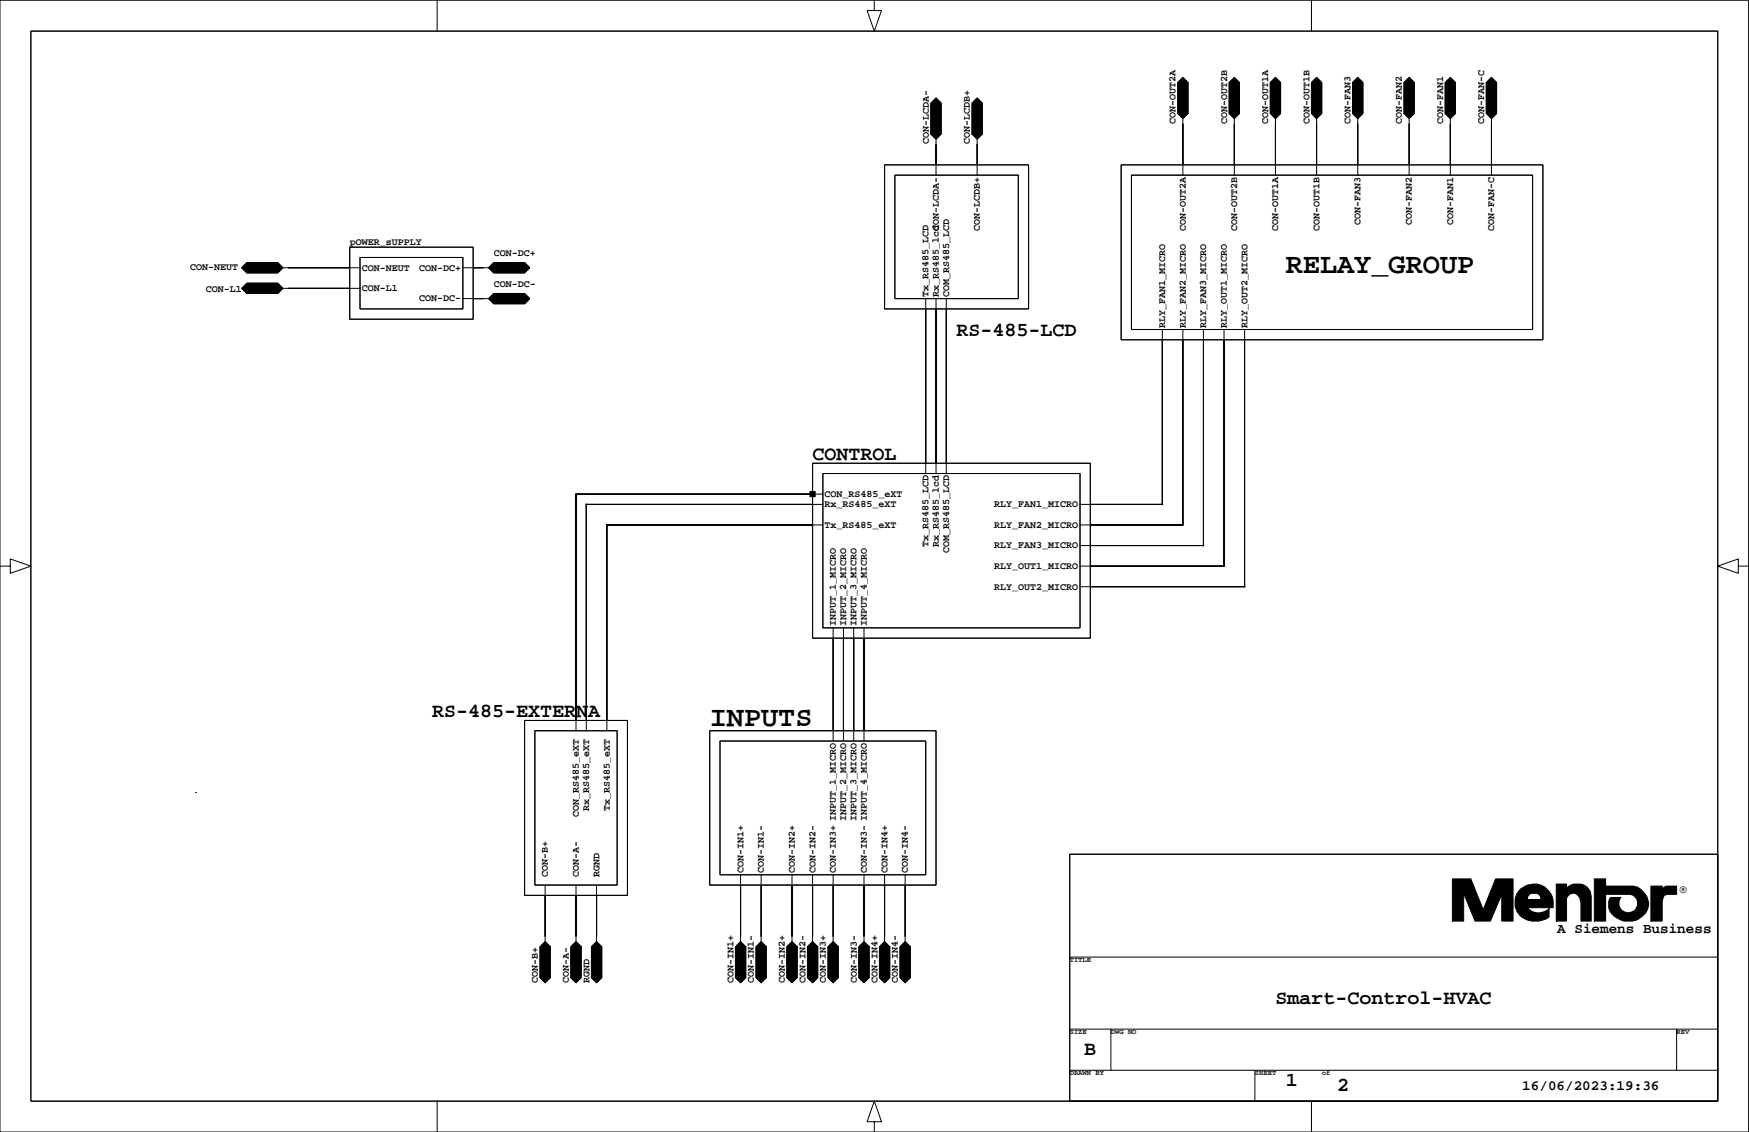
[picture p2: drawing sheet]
<svg xmlns="http://www.w3.org/2000/svg" width="432mm" height="279mm" viewBox="0 0 432 279" stroke-linecap="round" stroke-linejoin="round" font-family="sans-serif">
<g fill="none" stroke="#000" stroke-width=".25">
<path d="M215.9 0v2.6h1.7l-1.7 5.1-1.8-5.1h1.8M0 .1h431.7v279.3h-431.7zM7.6 7.7h416.5v264.1h-416.5zM107.9 .1v7.6M292 19.1l1.3 1.3v7.6l-1.3 1.3-1.2-1.3v-7.6zM304.7 19.1l1.3 1.3v7.6l-1.3 1.3-1.2-1.3v-7.6zM323.8 .1v7.6M325 19.1l1.3 1.3v7.6l-1.3 1.3-1.2-1.3v-7.6zM368.2 19.1l1.3 1.3v7.6l-1.3 1.3-1.3-1.3v-7.6zM229.8 25.5l1.3-1.3 1.3 1.3v7.6l-1.3 1.2-1.3-1.2zM231.1 34.3v8.9M241.2 24.2l1.3 1.3v7.6l-1.3 1.2-1.2-1.2v-7.6z"/>
<path d="M241.2 34.3v8.9M292 29.3v13.9M304.7 29.3v13.9M313.6 20.4l1.3-1.3 1.3 1.3v7.6l-1.3 1.3-1.3-1.3zM314.9 29.3v13.9M325 29.3v13.9M333.9 20.4l1.3-1.3 1.3 1.3v7.6l-1.3 1.3-1.3-1.3zM335.2 29.3v13.9M346.6 20.4l1.3-1.3 1.3 1.3v7.6l-1.3 1.3-1.3-1.3zM347.9 29.3v13.9M356.8 20.4l1.3-1.3 1.2 1.3v7.6l-1.2 1.3-1.3-1.3zM358.1 29.3v13.9"/>
<path d="M368.2 29.3v13.9M218.4 40.7h35.5v35.5h-35.5zM220.9 43.2h30.5v30.5h-30.5zM276.8 40.7h104.1v43.2h-104.1zM279.3 43.2h99.1v38.1h-99.1zM59.7 66.1l1.2-1.3h7.7l1.2 1.3-1.2 1.3h-7.7zM59.7 71.2l1.2-1.3h7.7l1.2 1.3-1.2 1.2h-7.7zM69.8 66.1h19.1M69.8 71.2h19.1M86.3 61h30.5v17.8h-30.5zM88.9 63.5h25.4v12.7h-25.4zM114.3 66.1h6.3"/>
<path d="M114.3 73.7h6.3M120.6 73.7l1.3-1.3h7.6l1.3 1.3-1.3 1.3h-7.6zM121.9 64.8h7.6l1.3 1.3-1.3 1.3h-7.6l-1.3-1.3zM228.5 73.7v43.2M231.1 73.7v43.2M233.6 73.7v43.2M287 81.3v43.2h-20.4M292 81.3v48.3h-25.4M297.1 81.3v53.4h-30.5M302.2 81.3v58.4h-35.6M307.3 81.3v63.5h-40.7M200.6 114.3h68.6v43.2h-68.6z"/>
<path d="M203.2 116.9h63.4v38.1h-63.4zM0 139.7h2.5v-1.7l5.1 1.7-5.1 1.8v-1.8M203.2 122h-61v58.4M203.2 129.6h-53.4v50.8M203.2 124.5h-58.5v55.9M429.2 139.7v-1.7l-5.1 1.7 5.1 1.8v-1.8h2.6M205.7 155v27.9M208.2 155v27.9M210.8 155v27.9M213.3 155v27.9M129.5 177.8h25.4v43.2h-25.4zM48.2 195.6h.1"/>
<path d="M132.1 180.4h20.3v38.1h-20.3zM175.2 180.4h55.9v38.1h-55.9zM177.8 182.9h50.7v33h-50.7zM134.6 218.5v13.9M142.2 218.5v13.9M147.3 218.5v13.9M182.8 215.9v16.5M187.9 215.9v16.5M195.5 215.9v16.5M200.6 215.9v16.5M205.7 215.9v16.5M213.3 215.9v16.5"/>
<path d="M218.4 215.9v16.5M223.5 215.9v16.5M264.1 210.8h160v61h-160zM134.6 232.4l1.3 1.3v7.6l-1.3 1.3-1.3-1.3v-7.6zM142.2 232.4l1.3 1.3v7.6l-1.3 1.3-1.3-1.3v-7.6zM147.3 232.4l1.3 1.3v7.6l-1.3 1.3-1.3-1.3v-7.6zM182.8 232.4l1.3 1.3v7.6l-1.3 1.3-1.2-1.3v-7.6zM186.6 233.7l1.3-1.3 1.3 1.3v7.6l-1.3 1.3-1.3-1.3zM195.5 232.4l1.3 1.3v7.6l-1.3 1.3-1.2-1.3v-7.6zM200.6 232.4l1.3 1.3v7.6l-1.3 1.3-1.3-1.3v-7.6zM205.7 232.4l1.3 1.3v7.6l-1.3 1.3-1.3-1.3v-7.6zM213.3 232.4l1.3 1.3v7.6l-1.3 1.3-1.3-1.3v-7.6z"/>
<path d="M218.4 232.4l1.3 1.3v7.6l-1.3 1.3-1.3-1.3v-7.6zM223.5 232.4l1.2 1.3v7.6l-1.2 1.3-1.3-1.3v-7.6zM264.1 236.2h160M264.1 254h160M274.3 254v10.2M413.9 254v10.2M107.9 271.8v7.6M215.9 276.9h1.7l-1.7-5.1-1.8 5.1h1.8v2.5M264.1 264.2h160M309.8 264.2v7.3M323.8 271.8v7.6"/>
</g>
<g fill="#000" stroke="#000" stroke-width=".25">
<path d="M229.8 25.5l1.3-1.3 1.3 1.3v7.6l-1.3 1.2-1.3-1.2z" fill-rule="evenodd"/>
<path d="M231.1 35.6v5.1z" fill-rule="evenodd"/>
<path d="M241.2 24.2l1.3 1.3v7.6l-1.3 1.2-1.2-1.2v-7.6z" fill-rule="evenodd"/>
<path d="M241.2 35.6v5.1z" fill-rule="evenodd"/>
<path d="M292 19.1l1.3 1.3v7.6l-1.3 1.3-1.2-1.3v-7.6z" fill-rule="evenodd"/>
<path d="M292 30.5v10.2z" fill-rule="evenodd"/>
<path d="M304.7 19.1l1.3 1.3v7.6l-1.3 1.3-1.2-1.3v-7.6z" fill-rule="evenodd"/>
<path d="M304.7 30.5v10.2z" fill-rule="evenodd"/>
<path d="M313.6 20.4l1.3-1.3 1.3 1.3v7.6l-1.3 1.3-1.3-1.3z" fill-rule="evenodd"/>
<path d="M314.9 30.5v10.2z" fill-rule="evenodd"/>
<path d="M325 19.1l1.3 1.3v7.6l-1.3 1.3-1.2-1.3v-7.6z" fill-rule="evenodd"/>
<path d="M325 30.5v10.2z" fill-rule="evenodd"/>
<path d="M333.9 20.4l1.3-1.3 1.3 1.3v7.6l-1.3 1.3-1.3-1.3z" fill-rule="evenodd"/>
<path d="M335.2 30.5v10.2z" fill-rule="evenodd"/>
<path d="M346.6 20.4l1.3-1.3 1.3 1.3v7.6l-1.3 1.3-1.3-1.3z" fill-rule="evenodd"/>
<path d="M347.9 30.5v10.2z" fill-rule="evenodd"/>
<path d="M356.8 20.4l1.3-1.3 1.2 1.3v7.6l-1.2 1.3-1.3-1.3z" fill-rule="evenodd"/>
<path d="M358.1 30.5v10.2z" fill-rule="evenodd"/>
<path d="M368.2 19.1l1.3 1.3v7.6l-1.3 1.3-1.3-1.3v-7.6z" fill-rule="evenodd"/>
<path d="M368.2 30.5v10.2z" fill-rule="evenodd"/>
<path d="M59.7 66.1l1.2-1.3h7.7l1.2 1.3-1.2 1.3h-7.7z" fill-rule="evenodd"/>
<path d="M59.7 71.2l1.2-1.3h7.7l1.2 1.3-1.2 1.2h-7.7z" fill-rule="evenodd"/>
<path d="M71.1 66.1h15.2z" fill-rule="evenodd"/>
<path d="M71.1 71.2h15.2z" fill-rule="evenodd"/>
<path d="M116.8 66.1h2.6z" fill-rule="evenodd"/>
<path d="M116.8 73.7h2.6z" fill-rule="evenodd"/>
<path d="M120.6 73.7l1.3-1.3h7.6l1.3 1.3-1.3 1.3h-7.6z" fill-rule="evenodd"/>
<path d="M121.9 64.8h7.6l1.3 1.3-1.3 1.3h-7.6l-1.3-1.3z" fill-rule="evenodd"/>
<path d="M228.5 76.2v38.1z" fill-rule="evenodd"/>
<path d="M231.1 76.2v38.1z" fill-rule="evenodd"/>
<path d="M233.6 76.2v38.1z" fill-rule="evenodd"/>
<path d="M287 83.9v40.6z" fill-rule="evenodd"/>
<path d="M292 83.9v45.7z" fill-rule="evenodd"/>
<path d="M297.1 83.9v50.8z" fill-rule="evenodd"/>
<path d="M302.2 83.9v55.8z" fill-rule="evenodd"/>
<path d="M307.3 83.9v60.9z" fill-rule="evenodd"/>
<path d="M142.1 121.9l.2 .1z" fill-rule="evenodd"/>
<path d="M142.2 122v55.8z" fill-rule="evenodd"/>
<path d="M144.7 124.4l.1 .2z" fill-rule="evenodd"/>
<path d="M144.7 124.5v53.3z" fill-rule="evenodd"/>
<path d="M149.8 129.5l.1 .1z" fill-rule="evenodd"/>
<path d="M149.8 129.6v48.2z" fill-rule="evenodd"/>
<path d="M200 121.3h1.2v1.3h-1.2z" fill-rule="evenodd"/>
<path d="M149.8 129.6h50.8z" fill-rule="evenodd"/>
<path d="M144.7 124.5h55.9z" fill-rule="evenodd"/>
<path d="M142.2 122h58.4z" fill-rule="evenodd"/>
<path d="M286.9 124.4l.1 .2z" fill-rule="evenodd"/>
<path d="M269.2 124.5h17.8z" fill-rule="evenodd"/>
<path d="M292 129.5l.1 .1z" fill-rule="evenodd"/>
<path d="M269.2 129.6h22.8z" fill-rule="evenodd"/>
<path d="M297 134.6l.2 .1z" fill-rule="evenodd"/>
<path d="M269.2 134.7h27.9z" fill-rule="evenodd"/>
<path d="M302.1 139.7l.2 .1z" fill-rule="evenodd"/>
<path d="M269.2 139.7h33z" fill-rule="evenodd"/>
<path d="M205.7 157.5v22.9z" fill-rule="evenodd"/>
<path d="M208.2 157.5v22.9z" fill-rule="evenodd"/>
<path d="M210.8 157.5v22.9z" fill-rule="evenodd"/>
<path d="M213.3 157.5v22.9z" fill-rule="evenodd"/>
<path d="M307.2 144.7l.1 .2z" fill-rule="evenodd"/>
<path d="M269.2 144.8h38.1z" fill-rule="evenodd"/>
<path d="M182.8 218.5v12.7z" fill-rule="evenodd"/>
<path d="M187.9 218.5v12.7z" fill-rule="evenodd"/>
<path d="M195.5 218.5v12.7z" fill-rule="evenodd"/>
<path d="M200.6 218.5v12.7z" fill-rule="evenodd"/>
<path d="M205.7 218.5v12.7z" fill-rule="evenodd"/>
<path d="M213.3 218.5v12.7z" fill-rule="evenodd"/>
<path d="M218.4 218.5v12.7z" fill-rule="evenodd"/>
<path d="M223.5 218.5v12.7z" fill-rule="evenodd"/>
<path d="M134.6 221v10.2z" fill-rule="evenodd"/>
<path d="M134.6 232.4l1.3 1.3v7.6l-1.3 1.3-1.3-1.3v-7.6z" fill-rule="evenodd"/>
<path d="M142.2 221v10.2z" fill-rule="evenodd"/>
<path d="M142.2 232.4l1.3 1.3v7.6l-1.3 1.3-1.3-1.3v-7.6z" fill-rule="evenodd"/>
<path d="M147.3 221v10.2z" fill-rule="evenodd"/>
<path d="M147.3 232.4l1.3 1.3v7.6l-1.3 1.3-1.3-1.3v-7.6z" fill-rule="evenodd"/>
<path d="M182.8 232.4l1.3 1.3v7.6l-1.3 1.3-1.2-1.3v-7.6z" fill-rule="evenodd"/>
<path d="M186.6 233.7l1.3-1.3 1.3 1.3v7.6l-1.3 1.3-1.3-1.3z" fill-rule="evenodd"/>
<path d="M195.5 232.4l1.3 1.3v7.6l-1.3 1.3-1.2-1.3v-7.6z" fill-rule="evenodd"/>
<path d="M200.6 232.4l1.3 1.3v7.6l-1.3 1.3-1.3-1.3v-7.6z" fill-rule="evenodd"/>
<path d="M205.7 232.4l1.3 1.3v7.6l-1.3 1.3-1.3-1.3v-7.6z" fill-rule="evenodd"/>
<path d="M213.3 232.4l1.3 1.3v7.6l-1.3 1.3-1.3-1.3v-7.6z" fill-rule="evenodd"/>
<path d="M218.4 232.4l1.3 1.3v7.6l-1.3 1.3-1.3-1.3v-7.6z" fill-rule="evenodd"/>
<path d="M223.5 232.4l1.2 1.3v7.6l-1.2 1.3-1.3-1.3v-7.6z" fill-rule="evenodd"/>
<path d="M358.6 216.9h4.5l3.1 7.6 3-7.6h4.3v10.4h-2.7v-6.6l-2.8 6.6h-3.8l-2.8-6.8v6.8h-2.8z" fill-rule="evenodd"/>
<path d="M375.3 219.5a4.9 4.9 0 0 1 5.8-.7 4.9 4.9 0 0 1 2.4 5.2h-6.4v-2h3.3a1.36 1.36 0 0 0-1-1.5h-1.3l-.7 .5-.3 .5v2.5a3.7 3.7 0 0 0 5.3 .3v2a5.5 5.5 0 0 1-7.8-1.2 4.8 4.8 0 0 1 .7-5.6z" fill-rule="evenodd"/>
<path d="M384.2 218.2h2.6v1a3.5 3.5 0 0 1 3.7-1 3.5 3.5 0 0 1 2.3 3v6.1h-2.5v-4.5a2.16 2.16 0 0 0-2.3-2.3l-.5 .2-.7 1.1v5.5h-2.6z" fill-rule="evenodd"/>
<path d="M393.6 216.9h2.8v1.8h6.9a5.1 5.1 0 0 1 3.8 4.3 5.1 5.1 0 0 1-3.8 4.3 5.1 5.1 0 0 1-5.4-1.7 3.3 3.3 0 0 1-.2-4.1h2.5a2.31 2.31 0 0 0 .6 3.5 2.31 2.31 0 0 0 3.3-1.1 2.31 2.31 0 0 0-1.6-3.2h-6.1v6.6h-2.8z" fill-rule="evenodd"/>
<path d="M407.6 218.7h2.8v.8l1-.8h2.5v2h-2.3l-.7 .3-.3 .5-.2 1v4.8h-2.8z" fill-rule="evenodd"/>
</g>
<g font-size="7.1">
<text x="317.4" y="67.4">RELAY_GROUP</text>
<text x="175.2" y="179.1">INPUTS</text>
</g>
<g font-size="4.9">
<text x="236.2" y="83">RS-485-LCD</text>
<text x="200.6" y="113.5">CONTROL</text>
<text x="106.7" y="176.9">RS-485-EXTERNA</text>
<text x="314.9" y="247.8">Smart-Control-HVAC</text>
<text x="267.7" y="260.5">B</text>
<text x="317.4" y="268.1">1</text>
<text x="330.1" y="269.4">2</text>
</g>
<g font-size="3.5">
<text x="384.5" y="230.3">A Siemens Business</text>
<text x="375.8" y="269">16/06/2023:19:36</text>
</g>
<text font-size="2.8" x="414.7" y="220.5">®</text>
<g font-size="2.5">
<text x="229.3" y="35.6" transform="rotate(-90 229.3 35.6)">CON-LCDA-</text>
<text x="239.5" y="35.6" transform="rotate(-90 239.5 35.6)">CON-LCDB+</text>
<text x="290.2" y="30.5" transform="rotate(-90 290.2 30.5)">CON-OUT2A</text>
<text x="302.9" y="30.5" transform="rotate(-90 302.9 30.5)">CON-OUT2B</text>
<text x="313.1" y="30.5" transform="rotate(-90 313.1 30.5)">CON-OUT1A</text>
<text x="323.3" y="30.5" transform="rotate(-90 323.3 30.5)">CON-OUT1B</text>
<text x="333.4" y="30.5" transform="rotate(-90 333.4 30.5)">CON-FAN3</text>
<text x="346.1" y="30.5" transform="rotate(-90 346.1 30.5)">CON-FAN2</text>
<text x="356.3" y="30.5" transform="rotate(-90 356.3 30.5)">CON-FAN1</text>
<text x="366.4" y="30.5" transform="rotate(-90 366.4 30.5)">CON-FAN-C</text>
<text x="231.8" y="57" transform="rotate(-90 231.8 57)">CON-LCDA-</text>
<text x="241.9" y="57" transform="rotate(-90 241.9 57)">CON-LCDB+</text>
<text x="292.7" y="57" transform="rotate(-90 292.7 57)">CON-OUT2A</text>
<text x="305.4" y="57" transform="rotate(-90 305.4 57)">CON-OUT2B</text>
<text x="315.6" y="57" transform="rotate(-90 315.6 57)">CON-OUT1A</text>
<text x="325.7" y="57" transform="rotate(-90 325.7 57)">CON-OUT1B</text>
<text x="335.9" y="55.5" transform="rotate(-90 335.9 55.5)">CON-FAN3</text>
<text x="348.6" y="55.5" transform="rotate(-90 348.6 55.5)">CON-FAN2</text>
<text x="358.8" y="55.5" transform="rotate(-90 358.8 55.5)">CON-FAN1</text>
<text x="368.9" y="57" transform="rotate(-90 368.9 57)">CON-FAN-C</text>
<text x="86.3" y="60.6">pOWER_sUPPLY</text>
<text x="121.9" y="63.1">CON-DC+</text>
<text x="47" y="66.5">CON-NEUT</text>
<text x="50.8" y="72">CON-L1</text>
<text x="89.3" y="66.8">CON-NEUT</text>
<text x="89.3" y="71.9">CON-L1</text>
<text x="103.5" y="66.8">CON-DC+</text>
<text x="121.9" y="70.7">CON-DC-</text>
<text x="103.5" y="74.4">CON-DC-</text>
<text x="229.2" y="73.3" transform="rotate(-90 229.2 73.3)">Tx_RS485_LCD</text>
<text x="231.8" y="73.3" transform="rotate(-90 231.8 73.3)">Rx_RS485_lcd</text>
<text x="234.3" y="73.3" transform="rotate(-90 234.3 73.3)">COM_RS485_LCD</text>
<text x="287.6" y="80.9" transform="rotate(-90 287.6 80.9)">RLY_FAN1_MICRO</text>
<text x="292.7" y="80.9" transform="rotate(-90 292.7 80.9)">RLY_FAN2_MICRO</text>
<text x="297.8" y="80.9" transform="rotate(-90 297.8 80.9)">RLY_FAN3_MICRO</text>
<text x="302.9" y="80.9" transform="rotate(-90 302.9 80.9)">RLY_OUT1_MICRO</text>
<text x="308" y="80.9" transform="rotate(-90 308 80.9)">RLY_OUT2_MICRO</text>
<text x="203.6" y="125.2">Rx_RS485_eXT</text>
<text x="203.6" y="122.6">CON_RS485_eXT</text>
<text x="245.5" y="125.2">RLY_FAN1_MICRO</text>
<text x="203.6" y="130.3">Tx_RS485_eXT</text>
<text x="245.5" y="130.3">RLY_FAN2_MICRO</text>
<text x="229.2" y="135.1" transform="rotate(-90 229.2 135.1)">Tx_RS485_LCD</text>
<text x="231.8" y="135.1" transform="rotate(-90 231.8 135.1)">Rx_RS485_lcd</text>
<text x="234.3" y="136.6" transform="rotate(-90 234.3 136.6)">COM_RS485_LCD</text>
<text x="245.5" y="135.3">RLY_FAN3_MICRO</text>
<text x="245.5" y="140.4">RLY_OUT1_MICRO</text>
<text x="245.5" y="145.5">RLY_OUT2_MICRO</text>
<text x="206.4" y="154.5" transform="rotate(-90 206.4 154.5)">INPUT_1_MICRO</text>
<text x="208.9" y="154.5" transform="rotate(-90 208.9 154.5)">INPUT_2_MICRO</text>
<text x="211.5" y="154.5" transform="rotate(-90 211.5 154.5)">INPUT_3_MICRO</text>
<text x="214" y="154.5" transform="rotate(-90 214 154.5)">INPUT_4_MICRO</text>
<text x="142.9" y="201.7" transform="rotate(-90 142.9 201.7)">CON_RS485_eXT</text>
<text x="145.4" y="200.2" transform="rotate(-90 145.4 200.2)">Rx_RS485_eXT</text>
<text x="150.5" y="200.2" transform="rotate(-90 150.5 200.2)">Tx_RS485_eXT</text>
<text x="208.9" y="202.6" transform="rotate(-90 208.9 202.6)">INPUT_2_MICRO</text>
<text x="211.5" y="202.6" transform="rotate(-90 211.5 202.6)">INPUT_3_MICRO</text>
<text x="183.5" y="215.5" transform="rotate(-90 183.5 215.5)">CON-IN1+</text>
<text x="188.6" y="215.5" transform="rotate(-90 188.6 215.5)">CON-IN1-</text>
<text x="196.2" y="215.5" transform="rotate(-90 196.2 215.5)">CON-IN2+</text>
<text x="201.3" y="215.5" transform="rotate(-90 201.3 215.5)">CON-IN2-</text>
<text x="206.4" y="215.5" transform="rotate(-90 206.4 215.5)">CON-IN3+ INPUT_1_MICRO</text>
<text x="214" y="215.5" transform="rotate(-90 214 215.5)">CON-IN3- INPUT_4_MICRO</text>
<text x="219.1" y="215.5" transform="rotate(-90 219.1 215.5)">CON-IN4+</text>
<text x="224.2" y="215.5" transform="rotate(-90 224.2 215.5)">CON-IN4-</text>
<text x="135.3" y="216.4" transform="rotate(-90 135.3 216.4)">CON-B+</text>
<text x="142.9" y="216.4" transform="rotate(-90 142.9 216.4)">CON-A-</text>
<text x="148" y="216.4" transform="rotate(-90 148 216.4)">RGND</text>
<text x="132.8" y="242.6" transform="rotate(-90 132.8 242.6)">CON-B+</text>
<text x="140.4" y="242.6" transform="rotate(-90 140.4 242.6)">CON-A-</text>
<text x="145.5" y="242.6" transform="rotate(-90 145.5 242.6)">RGND</text>
<text x="181.1" y="242.6" transform="rotate(-90 181.1 242.6)">CON-IN1+</text>
<text x="186.1" y="242.6" transform="rotate(-90 186.1 242.6)">CON-IN1-</text>
<text x="193.7" y="242.6" transform="rotate(-90 193.7 242.6)">CON-IN2+</text>
<text x="198.8" y="242.6" transform="rotate(-90 198.8 242.6)">CON-IN2-</text>
<text x="203.9" y="242.6" transform="rotate(-90 203.9 242.6)">CON-IN3+</text>
<text x="211.5" y="242.6" transform="rotate(-90 211.5 242.6)">CON-IN3-</text>
<text x="216.6" y="242.6" transform="rotate(-90 216.6 242.6)">CON-IN4+</text>
<text x="221.7" y="242.6" transform="rotate(-90 221.7 242.6)">CON-IN4-</text>
</g>
<g font-size="1.8">
<text x="264.1" y="237.5">TITLE</text>
<text x="264.1" y="255.2">SIZE</text>
<text x="274.3" y="255.2">DWG NO</text>
<text x="413.9" y="255.2">REV</text>
<text x="264.1" y="265.4">DRAWN BY</text>
<text x="309.8" y="265.4">SHEET</text>
<text x="326.3" y="265.4">of</text>
</g>
</svg>
